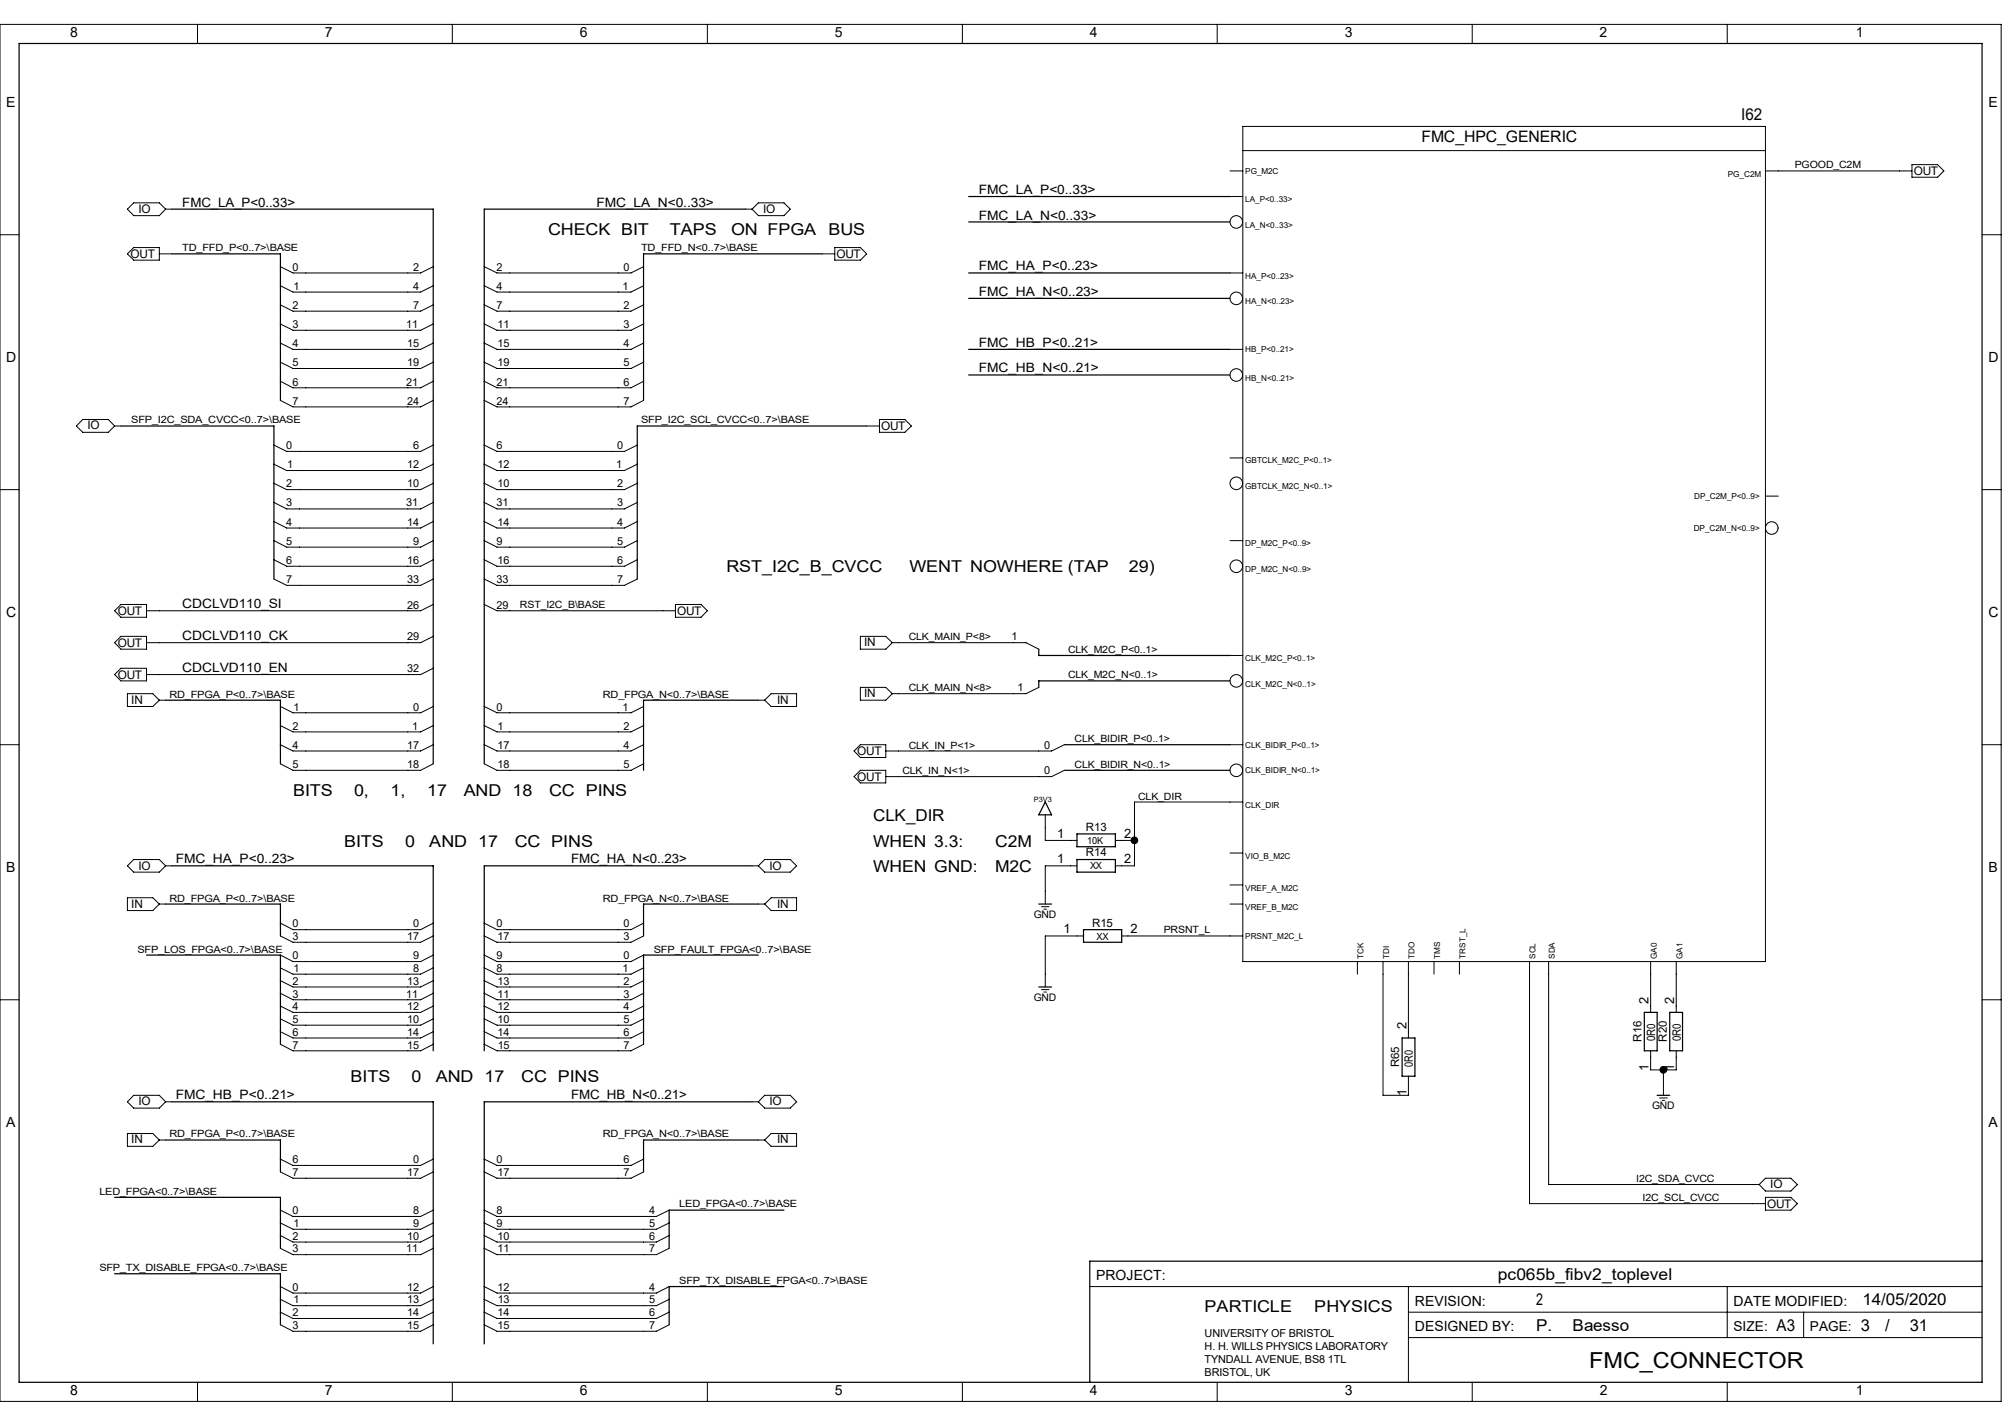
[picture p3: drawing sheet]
<svg xmlns="http://www.w3.org/2000/svg" width="420mm" height="297mm" viewBox="0 0 420 297" stroke-linecap="round" stroke-linejoin="round" font-family="sans-serif">
<g fill="none" stroke="#000" stroke-width=".25">
<path d="M4 9.1h408.9v278.8h-408.9zM35.8 52.9h22.6v30.5M35.8 43.6h54.5v115.5M155.3 43.6h-54.4v115.5M171.3 52.9h-37.2v30.5M201.8 46.2h54.4M201.8 40.9h54.4M201.8 56.9h54.4M201.8 72.8h54.4M201.8 78.1h54.4M201.8 62.1h54.4M25.2 88.7h31.9v31.9"/>
<path d="M180.6 88.7h-47.8v31.9M216.4 135.2v1.3h39.8M34.5 145.8h23.9v13.3M158 145.8h-23.9v14.6M221.7 155.1h34.5M256.2 141.8h-39.8v1.4M217.8 167l1.3 2.7h-2.7zM221.7 160.4h34.5M224.4 173.7h8v2.7h-8zM224.4 179h8v2.7h-8zM30.5 198.9h27.9v18.6M34.5 188.3h23.9v6.6"/>
<path d="M35.8 180.3h54.5v38.6M156.7 180.3h-55.8v38.6M158 188.3h-23.9v6.6M158 198.9h-23.9v18.6M216.4 188.3h2.7M225.7 193.6h8v2.7h-8zM216.4 205.6h2.7M292.1 216.2h2.7v8h-2.7zM342.6 210.9h2.6v8h-2.6zM347.9 210.9h2.6v8h-2.6zM34.5 237.4h23.9v6.7M35.8 229.5h54.5v50.4"/>
<path d="M156.7 229.5h-55.8v50.4M158 237.4h-23.9v6.7M345.2 228.1h2.7M23.9 249.4h34.5v10.6M163.3 252.1h-23.9v7.9M23.9 265.3h34.5v10.6M163.3 268h-23.9v7.9M412.9 262.7h-185.9v25.2"/>
</g>
<g fill="none" stroke="#000" stroke-width=".21">
<path d="M0 5.1h416.9v286.8h-416.9zM41.1 5.1v4M94.2 5.1v4M147.4 5.1v4M200.5 5.1v4M253.6 5.1v4M306.7 5.1v4M359.8 5.1v4M256.2 35.6h2.7M258.9 26.3h108.9v174h-108.9zM258.9 31.4h108.9M367.8 35.6h30.5"/>
<path d="M398.3 34.3h5.3l1.4 1.3-1.4 1.3h-5.3zM0 48.9h4M26.5 52.9l1.4-1.3h5.3v2.6h-5.3zM27.9 42.2h5.3l1.3 1.4-1.3 1.3h-5.3l-1.4-1.3zM33.2 52.9h2.6M34.5 43.6h1.3M58.4 59.5l2.6 1.3h26.6l2.7-1.3M58.4 55.5l2.6 1.4h26.6l2.7-1.4M100.9 59.5l2.6 1.3h27.9l2.7-1.3M100.9 55.5l2.6 1.4h27.9l2.7-1.4M155.3 43.6h1.4M156.7 43.6l1.3-1.4h5.3l1.3 1.4-1.3 1.3h-5.3z"/>
<path d="M171.3 52.9h2.6M173.9 51.6h5.3l1.4 1.3-1.4 1.3h-5.3zM256.2 56.9h2.7M256.2 40.9h2.7M412.9 48.9h4M58.4 63.5l2.6 1.3h26.6l2.7-1.3M58.4 67.5l2.6 1.3h26.6l2.7-1.3M58.4 71.5l2.6 1.3h26.6l2.7-1.3M58.4 75.4l2.6 1.4h26.6l2.7-1.4M58.4 79.4l2.6 1.4h26.6l2.7-1.4M100.9 63.5l2.6 1.3h27.9l2.7-1.3M100.9 67.5l2.6 1.3h27.9l2.7-1.3"/>
<path d="M100.9 71.5l2.6 1.3h27.9l2.7-1.3M100.9 75.4l2.6 1.4h27.9l2.7-1.4M100.9 79.4l2.6 1.4h27.9l2.7-1.4M256.2 72.8h2.7M17.2 87.4h5.4l1.3 1.3-1.3 1.3h-5.4l-1.3-1.3zM23.9 88.7h1.3M57.1 96.7l2.6 1.3h27.9l2.7-1.3M57.1 92.7l2.6 1.3h27.9l2.7-1.3M58.4 83.4l2.6 1.4h26.6l2.7-1.4M100.9 83.4l2.6 1.4h27.9l2.7-1.4M100.9 96.7l2.6 1.3h26.6l2.7-1.3M100.9 92.7l2.6 1.3h26.6l2.7-1.3"/>
<path d="M180.6 88.7h2.6M183.2 87.4h5.3l1.4 1.3-1.4 1.3h-5.3zM256.2 95.4h2.7M0 102h4M57.1 116.6l2.6 1.3h27.9l2.7-1.3M57.1 100.7l2.6 1.3h27.9l2.7-1.3M57.1 104.6l2.6 1.4h27.9l2.7-1.4M57.1 108.6l2.6 1.4h27.9l2.7-1.4M57.1 112.6l2.6 1.4h27.9l2.7-1.4M100.9 116.6l2.6 1.3h26.6l2.7-1.3M100.9 100.7l2.6 1.3h26.6l2.7-1.3M100.9 104.6l2.6 1.4h26.6l2.7-1.4"/>
<path d="M100.9 108.6l2.6 1.4h26.6l2.7-1.4M100.9 112.6l2.6 1.4h26.6l2.7-1.4M256.2 112.6h2.7M367.8 103.3h2.7M412.9 102h4M23.9 127.2l1.3-1.3h5.3v2.7h-5.3zM25.2 132.5h5.3v2.7h-5.3l-1.3-1.3zM57.1 120.6l2.6 1.3h27.9l2.7-1.3M90.3 125.9l-2.7 1.3h-57.1M90.3 132.5l-2.7 1.4h-57.1M90.3 139.2l-2.7 1.3h-57.1M100.9 120.6l2.6 1.3h26.6l2.7-1.3"/>
<path d="M100.9 125.9l2.6 1.3h37.2M140.7 125.9h5.3l1.4 1.3-1.4 1.4h-5.3zM179.2 132.5h5.3l1.4 1.4-1.4 1.3h-5.3zM185.9 133.9h27.8l2.7 1.3M256.2 136.5h2.7M0 155.1h4M23.9 140.5l1.3-1.3h5.3v2.6h-5.3zM26.5 144.5h5.3l1.4 1.3-1.4 1.4h-5.3zM33.2 145.8h1.3M58.4 147.2l2.6 1.3h26.6l2.7-1.3M58.4 151.1l2.6 1.3h26.6l2.7-1.3M58.4 155.1l2.6 1.3h26.6l2.7-1.3"/>
<path d="M58.4 159.1l2.6 1.3h26.6l2.7-1.3M100.9 147.2l2.6 1.3h27.9l2.7-1.3M100.9 151.1l2.6 1.3h27.9l2.7-1.3M100.9 155.1l2.6 1.3h27.9l2.7-1.3M100.9 159.1l2.6 1.3h27.9l2.7-1.3M158 145.8h1.3M159.3 145.8l1.4-1.3h5.2v2.7h-5.2zM177.9 156.4l1.3-1.3h5.3v2.7h-5.3zM179.2 143.2h5.3l1.4 1.3-1.4 1.3h-5.3zM216.4 143.2l-2.7 1.3h-27.8M221.7 155.1l-2.6 1.3h-34.6M256.2 155.1h2.7"/>
<path d="M412.9 155.1h4M177.9 161.8l1.3-1.4h5.3v2.7h-5.3zM217.8 169.7v5.3h6.6M221.7 160.4l-2.6 1.4h-34.6M232.4 175h3.9M256.2 177.7h2.7M258.9 167h-22.6v13.3h-3.9M26.5 187h5.3l1.4 1.3-1.4 1.4h-5.3zM26.5 180.3l1.4-1.3h5.3l1.3 1.3-1.3 1.4h-5.3zM33.2 188.3h1.3M34.5 180.3h1.3M58.4 192.3l2.6 1.3h26.6l2.7-1.3"/>
<path d="M58.4 194.9l2.6 1.4h26.6l2.7-1.4M58.4 198.9l2.6 1.4h26.6l2.7-1.4M100.9 192.3l2.6 1.3h27.9l2.7-1.3M100.9 194.9l2.6 1.4h27.9l2.7-1.4M100.9 198.9l2.6 1.4h27.9l2.7-1.4M156.7 180.3h1.3M158 188.3h1.3M158 180.3l1.3-1.3h5.3l1.3 1.3-1.3 1.4h-5.3zM159.3 188.3l1.4-1.3h5.2v2.7h-5.2zM217 188.8h1.5M217.5 189.4h.5M224.4 180.3h-6.6v8"/>
<path d="M225.7 194.9h-7.9v10.7M233.7 194.9h25.2M256.2 188.3h2.7M256.2 184.3h2.7M0 208.2h4M58.4 204.3l2.6 1.3h26.6l2.7-1.3M58.4 201.6l2.6 1.3h26.6l2.7-1.3M58.4 206.9l2.6 1.3h26.6l2.7-1.3M58.4 212.2l2.6 1.3h26.6l2.7-1.3M58.4 209.5l2.6 1.4h26.6l2.7-1.4M58.4 217.5l2.6 1.4h26.6l2.7-1.4M58.4 214.9l2.6 1.3h26.6l2.7-1.3"/>
<path d="M100.9 204.3l2.6 1.3h27.9l2.7-1.3M100.9 201.6l2.6 1.3h27.9l2.7-1.3M100.9 206.9l2.6 1.3h27.9l2.7-1.3M100.9 212.2l2.6 1.3h27.9l2.7-1.3M100.9 209.5l2.6 1.4h27.9l2.7-1.4M100.9 217.5l2.6 1.4h27.9l2.7-1.4M100.9 214.9l2.6 1.3h27.9l2.7-1.3M217 206.1h1.5M217.5 206.6h.5M282.8 200.3v2.6M288.1 200.3v27.8h5.3v-3.9M293.4 200.3v15.9"/>
<path d="M298.7 200.3v2.6M304 200.3v2.6M318.6 200.3v50.4h49.2M322.6 200.3v46.4h43.9M343.9 218.9v3.9h5.3v-3.9M343.9 200.3v10.6M349.2 200.3v10.6M412.9 208.2h4M26.5 236.1h5.3l1.4 1.3-1.4 1.4h-5.3zM27.9 228.1h5.3l1.3 1.4-1.3 1.3h-5.3l-1.4-1.3zM33.2 237.4h1.3M34.5 229.5h1.3"/>
<path d="M156.7 229.5h1.3M158 237.4h1.3M159.3 237.4l1.4-1.3h5.2v2.7h-5.2zM159.3 228.1h5.3l1.3 1.4-1.3 1.3h-5.3l-1.3-1.3zM345.7 228.7h1.6M346.3 229.2h.5M346.5 222.8v5.3M58.4 241.4l2.6 1.3h26.6l2.7-1.3M58.4 244.1l2.6 1.3h26.6l2.7-1.3M58.4 252.1l2.6 1.3h26.6l2.7-1.3M58.4 254.7l2.6 1.3h26.6l2.7-1.3M58.4 257.3l2.6 1.4h26.6l2.7-1.4"/>
<path d="M100.9 241.4l2.6 1.3h27.9l2.7-1.3M100.9 244.1l2.6 1.3h27.9l2.7-1.3M100.9 252.1l2.6 1.3h33.2l2.7-1.3M100.9 254.7l2.6 1.3h33.2l2.7-1.3M100.9 257.3l2.6 1.4h33.2l2.7-1.4M366.5 246.7l1.3-1.3h5.3l1.3 1.3-1.3 1.4h-5.3zM367.8 249.4h5.3l1.3 1.3-1.3 1.4h-5.3zM58.4 260l2.6 1.3h26.6l2.7-1.3M58.4 268l2.6 1.3h26.6l2.7-1.3M58.4 273.3l2.6 1.3h26.6l2.7-1.3M58.4 270.6l2.6 1.3h26.6l2.7-1.3M58.4 275.9l2.6 1.4h26.6l2.7-1.4"/>
<path d="M100.9 260l2.6 1.3h33.2l2.7-1.3M100.9 268l2.6 1.3h33.2l2.7-1.3M100.9 273.3l2.6 1.3h33.2l2.7-1.3M100.9 270.6l2.6 1.3h33.2l2.7-1.3M100.9 275.9l2.6 1.4h33.2l2.7-1.4M227 268h185.9M293.4 268v19.9M293.4 273.3h119.5M293.4 278.6h119.5M359.8 268v10.6M375.8 273.3v5.3M41.1 287.9v4"/>
<path d="M94.2 287.9v4M147.4 287.9v4M200.5 287.9v4M253.6 287.9v4M306.7 287.9v4M359.8 287.9v4"/>
<circle cx="257.6" cy="46.2" r="1.31"/>
<circle cx="257.6" cy="62.1" r="1.31"/>
<circle cx="257.6" cy="78.1" r="1.31"/>
<circle cx="257.6" cy="100.7" r="1.31"/>
<circle cx="257.6" cy="117.9" r="1.31"/>
<circle cx="369.1" cy="110" r="1.31"/>
<circle cx="257.6" cy="141.8" r="1.31"/>
<circle cx="257.6" cy="160.4" r="1.31"/>
</g>
<g fill="#000" stroke="#000" stroke-width=".21">
<circle cx="236.3" cy="175" r=".7"/>
<circle cx="346.5" cy="222.8" r=".7"/>
</g>
<text font-size="4.6" x="331.1" y="284.9">FMC_CONNECTOR</text>
<g font-size="3.4">
<text x="362.8" y="24.9">I62</text>
<text x="114.2" y="48.9">CHECK BIT</text>
<text x="139.6" y="48.9">TAPS</text>
<text x="152.3" y="48.9">ON FPGA</text>
<text x="172.6" y="48.9">BUS</text>
<text x="151.3" y="119.2">RST_I2C_B_CVCC</text>
<text x="189.5" y="119.2">WENT NOWHERE (TAP</text>
<text x="235.2" y="119.2">29)</text>
<text x="61" y="165.7">BITS</text>
<text x="73.8" y="165.7">0,</text>
<text x="81.4" y="165.7">1,</text>
<text x="89" y="165.7">17</text>
<text x="96.6" y="165.7">AND 18</text>
<text x="114.4" y="165.7">CC PINS</text>
<text x="181.9" y="171">CLK_DIR</text>
<text x="71.7" y="176.3">BITS</text>
<text x="84.4" y="176.3">0</text>
<text x="89.4" y="176.3">AND 17</text>
<text x="107.2" y="176.3">CC PINS</text>
<text x="181.9" y="176.3">WHEN 3.3:</text>
<text x="207.3" y="176.3">C2M</text>
<text x="181.9" y="181.6">WHEN GND:</text>
<text x="207.3" y="181.6">M2C</text>
<text x="73" y="225.4">BITS</text>
<text x="85.7" y="225.4">0</text>
<text x="90.8" y="225.4">AND 17</text>
<text x="108.6" y="225.4">CC PINS</text>
<text x="312" y="266.6">pc065b_fibv2_toplevel</text>
<text x="251" y="273.3">PARTICLE</text>
<text x="273.8" y="273.3">PHYSICS</text>
<text x="320" y="271.9">2</text>
<text x="388" y="271.9">14/05/2020</text>
<text x="320" y="277.2">P.</text>
<text x="327.6" y="277.2">Baesso</text>
<text x="370.1" y="277.2">A3</text>
<text x="387.7" y="277.2">3</text>
<text x="392.8" y="277.2">/</text>
<text x="397.8" y="277.2">31</text>
</g>
<text font-size="3.3" x="296.2" y="29.5">FMC_HPC_GENERIC</text>
<g font-size="2.9">
<text x="14.6" y="7.7">8</text>
<text x="67.7" y="7.7">7</text>
<text x="120.8" y="7.7">6</text>
<text x="173.9" y="7.7">5</text>
<text x="227" y="7.7">4</text>
<text x="280.2" y="7.7">3</text>
<text x="333.2" y="7.7">2</text>
<text x="386.6" y="7.7">1</text>
<text x="1.3" y="22.3">E</text>
<text x="414.3" y="22.3">E</text>
<text x="1.3" y="75.4">D</text>
<text x="414.3" y="75.4">D</text>
<text x="1.3" y="128.6">C</text>
<text x="414.3" y="128.6">C</text>
<text x="1.3" y="181.7">B</text>
<text x="414.3" y="181.7">B</text>
<text x="1.3" y="234.8">A</text>
<text x="414.3" y="234.8">A</text>
<text x="228.3" y="266.7">PROJECT:</text>
<text x="294.8" y="271.9">REVISION:</text>
<text x="361.1" y="271.9">DATE MODIFIED:</text>
<text x="294.8" y="277.3">DESIGNED BY:</text>
<text x="14.6" y="290.5">8</text>
<text x="67.7" y="290.5">7</text>
<text x="120.8" y="290.5">6</text>
<text x="173.9" y="290.5">5</text>
<text x="227" y="290.5">4</text>
<text x="280.2" y="290.5">3</text>
<text x="333.3" y="290.5">2</text>
<text x="386.6" y="290.5">1</text>
</g>
<g font-size="2.8">
<text x="361.1" y="277.3">SIZE:</text>
<text x="377.1" y="277.3">PAGE:</text>
</g>
<g font-size="2.7">
<text x="203.9" y="40.4">FMC_LA_P&lt;0..33&gt;</text>
<text x="38" y="43.1">FMC_LA_P&lt;0..33&gt;</text>
<text x="124.2" y="43.1">FMC_LA_N&lt;0..33&gt;</text>
<text x="203.9" y="45.7">FMC_LA_N&lt;0..33&gt;</text>
<text x="203.9" y="56.3">FMC_HA_P&lt;0..23&gt;</text>
<text x="203.9" y="61.6">FMC_HA_N&lt;0..23&gt;</text>
<text x="203.9" y="77.6">FMC_HB_N&lt;0..21&gt;</text>
<text x="203.9" y="72.3">FMC_HB_P&lt;0..21&gt;</text>
<text x="38" y="126.7">CDCLVD110_SI</text>
<text x="38" y="133.4">CDCLVD110_CK</text>
<text x="38" y="140">CDCLVD110_EN</text>
<text x="36.6" y="179.8">FMC_HA_P&lt;0..23&gt;</text>
<text x="119" y="179.8">FMC_HA_N&lt;0..23&gt;</text>
<text x="220.3" y="179.8">1</text>
<text x="220.3" y="174.5">1</text>
<text x="234.2" y="179.8">2</text>
<text x="234.2" y="174.5">2</text>
<text x="221.6" y="194.4">1</text>
<text x="235.5" y="194.4">2</text>
<text x="343.5" y="209" transform="rotate(-90 343.5 209)">2</text>
<text x="348.7" y="209" transform="rotate(-90 348.7 209)">2</text>
<text x="293" y="214.3" transform="rotate(-90 293 214.3)">2</text>
<text x="343.5" y="223" transform="rotate(-90 343.5 223)">1</text>
<text x="348.7" y="223" transform="rotate(-90 348.7 223)">1</text>
<text x="36.6" y="228.9">FMC_HB_P&lt;0..21&gt;</text>
<text x="119" y="228.9">FMC_HB_N&lt;0..21&gt;</text>
<text x="293" y="228.3" transform="rotate(-90 293 228.3)">1</text>
</g>
<g font-size="2.5">
<text x="398.7" y="36.4">OUT</text>
<text x="28.9" y="44.3">IO</text>
<text x="159" y="44.3">IO</text>
<text x="27.2" y="53.7">OUT</text>
<text x="174.3" y="53.7">OUT</text>
<text x="18.2" y="89.5">IO</text>
<text x="183.6" y="89.6">OUT</text>
<text x="24.6" y="128.1">OUT</text>
<text x="141.1" y="128.1">OUT</text>
<text x="24.6" y="134.7">OUT</text>
<text x="180" y="134.6">IN</text>
<text x="24.6" y="141.4">OUT</text>
<text x="27.3" y="146.6">IN</text>
<text x="161.9" y="146.6">IN</text>
<text x="180" y="145.2">IN</text>
<text x="178.6" y="157.3">OUT</text>
<text x="178.6" y="162.6">OUT</text>
<text x="28.9" y="181.1">IO</text>
<text x="160.3" y="181.1">IO</text>
<text x="27.3" y="189.1">IN</text>
<text x="161.9" y="189.1">IN</text>
<text x="28.9" y="230.2">IO</text>
<text x="160.3" y="230.2">IO</text>
<text x="27.3" y="238.2">IN</text>
<text x="161.9" y="238.2">IN</text>
<text x="368.2" y="251.5">OUT</text>
<text x="368.8" y="247.5">IO</text>
</g>
<g font-size="2.4">
<text x="226.2" y="173.1">R13</text>
<text x="226.2" y="178.4">R14</text>
<text x="227.5" y="193">R15</text>
<text x="342" y="217" transform="rotate(-90 342 217)">R16</text>
<text x="344.8" y="216.9" transform="rotate(-90 344.8 216.9)">0R0</text>
<text x="347.3" y="217" transform="rotate(-90 347.3 217)">R20</text>
<text x="350.1" y="216.9" transform="rotate(-90 350.1 216.9)">0R0</text>
<text x="291.5" y="222.3" transform="rotate(-90 291.5 222.3)">R65</text>
<text x="294.3" y="222.2" transform="rotate(-90 294.3 222.2)">0R0</text>
</g>
<g font-size="2.3">
<text x="61" y="56.4">0</text>
<text x="86.1" y="56.4">2</text>
<text x="103.5" y="56.4">2</text>
<text x="129.9" y="56.4">0</text>
<text x="61" y="64.3">2</text>
<text x="61.2" y="60.4">1</text>
<text x="86.1" y="64.3">7</text>
<text x="86.1" y="60.4">4</text>
<text x="103.5" y="64.3">7</text>
<text x="103.5" y="60.4">4</text>
<text x="129.7" y="60.4">1</text>
<text x="129.9" y="64.3">2</text>
<text x="61" y="68.3">3</text>
<text x="84.6" y="68.3">11</text>
<text x="103.7" y="68.3">11</text>
<text x="129.9" y="68.3">3</text>
<text x="61" y="76.3">5</text>
<text x="61" y="72.3">4</text>
<text x="84.8" y="76.3">19</text>
<text x="84.8" y="72.3">15</text>
<text x="103.7" y="72.3">15</text>
<text x="103.7" y="76.3">19</text>
<text x="129.9" y="72.3">4</text>
<text x="129.9" y="76.3">5</text>
<text x="61" y="80.3">6</text>
<text x="84.6" y="80.3">21</text>
<text x="103.5" y="80.3">21</text>
<text x="129.9" y="80.3">6</text>
<text x="61" y="84.3">7</text>
<text x="84.8" y="84.3">24</text>
<text x="103.5" y="84.3">24</text>
<text x="129.9" y="84.3">7</text>
<text x="59.6" y="93.6">0</text>
<text x="86.1" y="93.6">6</text>
<text x="103.5" y="93.6">6</text>
<text x="128.6" y="93.6">0</text>
<text x="59.6" y="101.5">2</text>
<text x="59.8" y="97.5">1</text>
<text x="84.8" y="101.5">10</text>
<text x="84.8" y="97.5">12</text>
<text x="103.7" y="97.5">12</text>
<text x="103.7" y="101.5">10</text>
<text x="128.4" y="97.5">1</text>
<text x="128.6" y="101.5">2</text>
<text x="59.6" y="105.5">3</text>
<text x="84.6" y="105.5">31</text>
<text x="103.5" y="105.5">31</text>
<text x="128.6" y="105.5">3</text>
<text x="59.6" y="109.5">4</text>
<text x="59.6" y="113.5">5</text>
<text x="84.8" y="109.5">14</text>
<text x="86.1" y="113.5">9</text>
<text x="103.5" y="113.5">9</text>
<text x="103.7" y="109.5">14</text>
<text x="128.6" y="109.5">4</text>
<text x="128.6" y="113.5">5</text>
<text x="59.6" y="117.5">6</text>
<text x="84.8" y="117.5">16</text>
<text x="103.7" y="117.5">16</text>
<text x="128.6" y="117.5">6</text>
<text x="59.6" y="121.5">7</text>
<text x="84.8" y="121.5">33</text>
<text x="103.5" y="121.5">33</text>
<text x="128.6" y="121.5">7</text>
<text x="84.8" y="126.7">26</text>
<text x="103.5" y="126.7">29</text>
<text x="84.8" y="133.4">29</text>
<text x="210.7" y="133.4">1</text>
<text x="84.8" y="140">32</text>
<text x="61.2" y="148">1</text>
<text x="86.1" y="148">0</text>
<text x="103.5" y="148">0</text>
<text x="129.7" y="148">1</text>
<text x="212" y="144">1</text>
<text x="61" y="156">4</text>
<text x="61" y="152">2</text>
<text x="84.8" y="156">17</text>
<text x="85.9" y="152">1</text>
<text x="103.7" y="156">17</text>
<text x="103.7" y="152">1</text>
<text x="129.9" y="156">4</text>
<text x="129.9" y="152">2</text>
<text x="217.5" y="156">0</text>
<text x="61" y="159.9">5</text>
<text x="84.8" y="159.9">18</text>
<text x="103.7" y="159.9">18</text>
<text x="129.9" y="159.9">5</text>
<text x="217.5" y="161.3">0</text>
<text x="61" y="193.2">0</text>
<text x="61" y="195.8">3</text>
<text x="84.8" y="195.8">17</text>
<text x="86.1" y="193.2">0</text>
<text x="103.5" y="193.2">0</text>
<text x="103.7" y="195.8">17</text>
<text x="129.9" y="195.8">3</text>
<text x="129.9" y="193.2">0</text>
<text x="61" y="199.8">0</text>
<text x="61.2" y="202.4">1</text>
<text x="86.1" y="202.4">8</text>
<text x="86.1" y="199.8">9</text>
<text x="103.5" y="202.4">8</text>
<text x="103.5" y="199.8">9</text>
<text x="129.7" y="202.4">1</text>
<text x="129.9" y="199.8">0</text>
<text x="61" y="207.8">3</text>
<text x="61" y="205.1">2</text>
<text x="84.6" y="207.8">11</text>
<text x="84.8" y="205.1">13</text>
<text x="103.7" y="205.1">13</text>
<text x="103.7" y="207.8">11</text>
<text x="129.9" y="207.8">3</text>
<text x="129.9" y="205.1">2</text>
<text x="61" y="215.7">6</text>
<text x="61" y="210.4">4</text>
<text x="61" y="213.1">5</text>
<text x="84.8" y="213.1">10</text>
<text x="84.8" y="215.7">14</text>
<text x="84.8" y="210.4">12</text>
<text x="103.7" y="213.1">10</text>
<text x="103.7" y="210.4">12</text>
<text x="103.7" y="215.7">14</text>
<text x="129.9" y="210.4">4</text>
<text x="129.9" y="213.1">5</text>
<text x="129.9" y="215.7">6</text>
<text x="61" y="218.4">7</text>
<text x="84.8" y="218.4">15</text>
<text x="103.7" y="218.4">15</text>
<text x="129.9" y="218.4">7</text>
<text x="61" y="242.3">6</text>
<text x="61" y="244.9">7</text>
<text x="84.8" y="244.9">17</text>
<text x="86.1" y="242.3">0</text>
<text x="103.5" y="242.3">0</text>
<text x="103.7" y="244.9">17</text>
<text x="129.9" y="242.3">6</text>
<text x="129.9" y="244.9">7</text>
<text x="61" y="252.9">0</text>
<text x="61.2" y="255.6">1</text>
<text x="86.1" y="252.9">8</text>
<text x="86.1" y="255.6">9</text>
<text x="103.5" y="252.9">8</text>
<text x="103.5" y="255.6">9</text>
<text x="135.2" y="255.6">5</text>
<text x="135.2" y="252.9">4</text>
<text x="61" y="260.9">3</text>
<text x="61" y="258.2">2</text>
<text x="84.6" y="260.9">11</text>
<text x="84.8" y="258.2">10</text>
<text x="103.7" y="260.9">11</text>
<text x="103.7" y="258.2">10</text>
<text x="135.2" y="260.9">7</text>
<text x="135.2" y="258.2">6</text>
<text x="61" y="268.9">0</text>
<text x="84.8" y="268.9">12</text>
<text x="103.7" y="268.9">12</text>
<text x="135.2" y="268.9">4</text>
<text x="61" y="274.2">2</text>
<text x="61.2" y="271.5">1</text>
<text x="84.8" y="271.5">13</text>
<text x="84.8" y="274.2">14</text>
<text x="103.7" y="274.2">14</text>
<text x="103.7" y="271.5">13</text>
<text x="135.2" y="274.2">6</text>
<text x="135.2" y="271.5">5</text>
<text x="61" y="276.8">3</text>
<text x="84.8" y="276.8">15</text>
<text x="103.7" y="276.8">15</text>
<text x="135.2" y="276.8">7</text>
<text x="251" y="278.6">UNIVERSITY OF BRISTOL</text>
<text x="251" y="281.2">H. H. WILLS PHYSICS LABORATORY</text>
<text x="251" y="283.9">TYNDALL AVENUE, BS8 1TL</text>
<text x="251" y="286.5">BRISTOL, UK</text>
</g>
<g font-size="2.2">
<text x="215.3" y="191.2">GND</text>
<text x="215.3" y="208.5">GND</text>
<text x="344.2" y="231.1">GND</text>
</g>
<g font-size="2.1">
<text x="373.9" y="35.1">PGOOD_C2M</text>
<text x="38" y="52.3">TD_FFD_P&lt;0..7&gt;\BASE</text>
<text x="133.6" y="52.3">TD_FFD_N&lt;0..7&gt;\BASE</text>
<text x="27.3" y="88.2">SFP_I2C_SDA_CVCC&lt;0..7&gt;\BASE</text>
<text x="133.6" y="88.2">SFP_I2C_SCL_CVCC&lt;0..7&gt;\BASE</text>
<text x="108.3" y="126.7">RST_I2C_B\BASE</text>
<text x="189.3" y="133.3">CLK_MAIN_P&lt;8&gt;</text>
<text x="222.5" y="136">CLK_M2C_P&lt;0..1&gt;</text>
<text x="189.3" y="144">CLK_MAIN_N&lt;8&gt;</text>
<text x="222.5" y="141.3">CLK_M2C_N&lt;0..1&gt;</text>
<text x="35.3" y="145.3">RD_FPGA_P&lt;0..7&gt;\BASE</text>
<text x="125.6" y="145.3">RD_FPGA_N&lt;0..7&gt;\BASE</text>
<text x="189.3" y="155.9">CLK_IN_P&lt;1&gt;</text>
<text x="223.9" y="154.6">CLK_BIDIR_P&lt;0..1&gt;</text>
<text x="188" y="161.2">CLK_IN_N&lt;1&gt;</text>
<text x="223.9" y="159.9">CLK_BIDIR_N&lt;0..1&gt;</text>
<text x="237.1" y="166.5">CLK_DIR</text>
<text x="35.3" y="187.8">RD_FPGA_P&lt;0..7&gt;\BASE</text>
<text x="125.6" y="187.8">RD_FPGA_N&lt;0..7&gt;\BASE</text>
<text x="242.4" y="194.4">PRSNT_L</text>
<text x="28.7" y="198.4">SFP_LOS_FPGA&lt;0..7&gt;\BASE</text>
<text x="136.2" y="198.4">SFP_FAULT_FPGA&lt;0..7&gt;\BASE</text>
<text x="35.3" y="236.9">RD_FPGA_P&lt;0..7&gt;\BASE</text>
<text x="125.6" y="236.9">RD_FPGA_N&lt;0..7&gt;\BASE</text>
<text x="20.7" y="248.9">LED_FPGA&lt;0..7&gt;\BASE</text>
<text x="141.5" y="251.5">LED_FPGA&lt;0..7&gt;\BASE</text>
<text x="340.9" y="246.2">I2C_SDA_CVCC</text>
<text x="342.2" y="250.2">I2C_SCL_CVCC</text>
<text x="20.7" y="264.8">SFP_TX_DISABLE_FPGA&lt;0..7&gt;\BASE</text>
<text x="141.5" y="267.5">SFP_TX_DISABLE_FPGA&lt;0..7&gt;\BASE</text>
</g>
<g font-size="2">
<text x="226.5" y="175.8">10K</text>
<text x="227.1" y="181.1">XX</text>
<text x="228.4" y="195.7">XX</text>
</g>
<g font-size="1.7">
<text x="259.4" y="36.2">PG_M2C</text>
<text x="360" y="36.8">PG_C2M</text>
<text x="259.4" y="47.4">LA_N&lt;0..33&gt;</text>
<text x="259.4" y="42.1">LA_P&lt;0..33&gt;</text>
<text x="259.4" y="58">HA_P&lt;0..23&gt;</text>
<text x="259.4" y="63.3">HA_N&lt;0..23&gt;</text>
<text x="259.4" y="73.4">HB_P&lt;0..21&gt;</text>
<text x="259.4" y="79.3">HB_N&lt;0..21&gt;</text>
<text x="259.4" y="101.9">GBTCLK_M2C_N&lt;0..1&gt;</text>
<text x="259.4" y="96.5">GBTCLK_M2C_P&lt;0..1&gt;</text>
<text x="352.9" y="103.9">DP_C2M_P&lt;0..9&gt;</text>
<text x="259.4" y="113.8">DP_M2C_P&lt;0..9&gt;</text>
<text x="352.8" y="110.6">DP_C2M_N&lt;0..9&gt;</text>
<text x="259.4" y="119.1">DP_M2C_N&lt;0..9&gt;</text>
<text x="259.4" y="137.7">CLK_M2C_P&lt;0..1&gt;</text>
<text x="259.4" y="143">CLK_M2C_N&lt;0..1&gt;</text>
<text x="259.4" y="155.7">CLK_BIDIR_P&lt;0..1&gt;</text>
<text x="259.4" y="161">CLK_BIDIR_N&lt;0..1&gt;</text>
<text x="259.4" y="168.2">CLK_DIR</text>
<text x="259.4" y="178.9">VIO_B_M2C</text>
<text x="259.4" y="185.5">VREF_A_M2C</text>
<text x="259.4" y="189.5">VREF_B_M2C</text>
<text x="259.4" y="195.5">PRSNT_M2C_L</text>
<text x="284.1" y="199.7" transform="rotate(-90 284.1 199.7)">TCK</text>
<text x="289.4" y="199.7" transform="rotate(-90 289.4 199.7)">TDI</text>
<text x="294.7" y="199.7" transform="rotate(-90 294.7 199.7)">TDO</text>
<text x="300" y="199.7" transform="rotate(-90 300 199.7)">TMS</text>
<text x="305.3" y="199.7" transform="rotate(-90 305.3 199.7)">TRST_L</text>
<text x="319.9" y="199.7" transform="rotate(-90 319.9 199.7)">SCL</text>
<text x="323.9" y="199.7" transform="rotate(-90 323.9 199.7)">SDA</text>
<text x="345.1" y="199.7" transform="rotate(-90 345.1 199.7)">GA0</text>
<text x="350.5" y="199.7" transform="rotate(-90 350.5 199.7)">GA1</text>
</g>
<text font-size="1.5" x="215.4" y="167">P3V3</text>
</svg>
